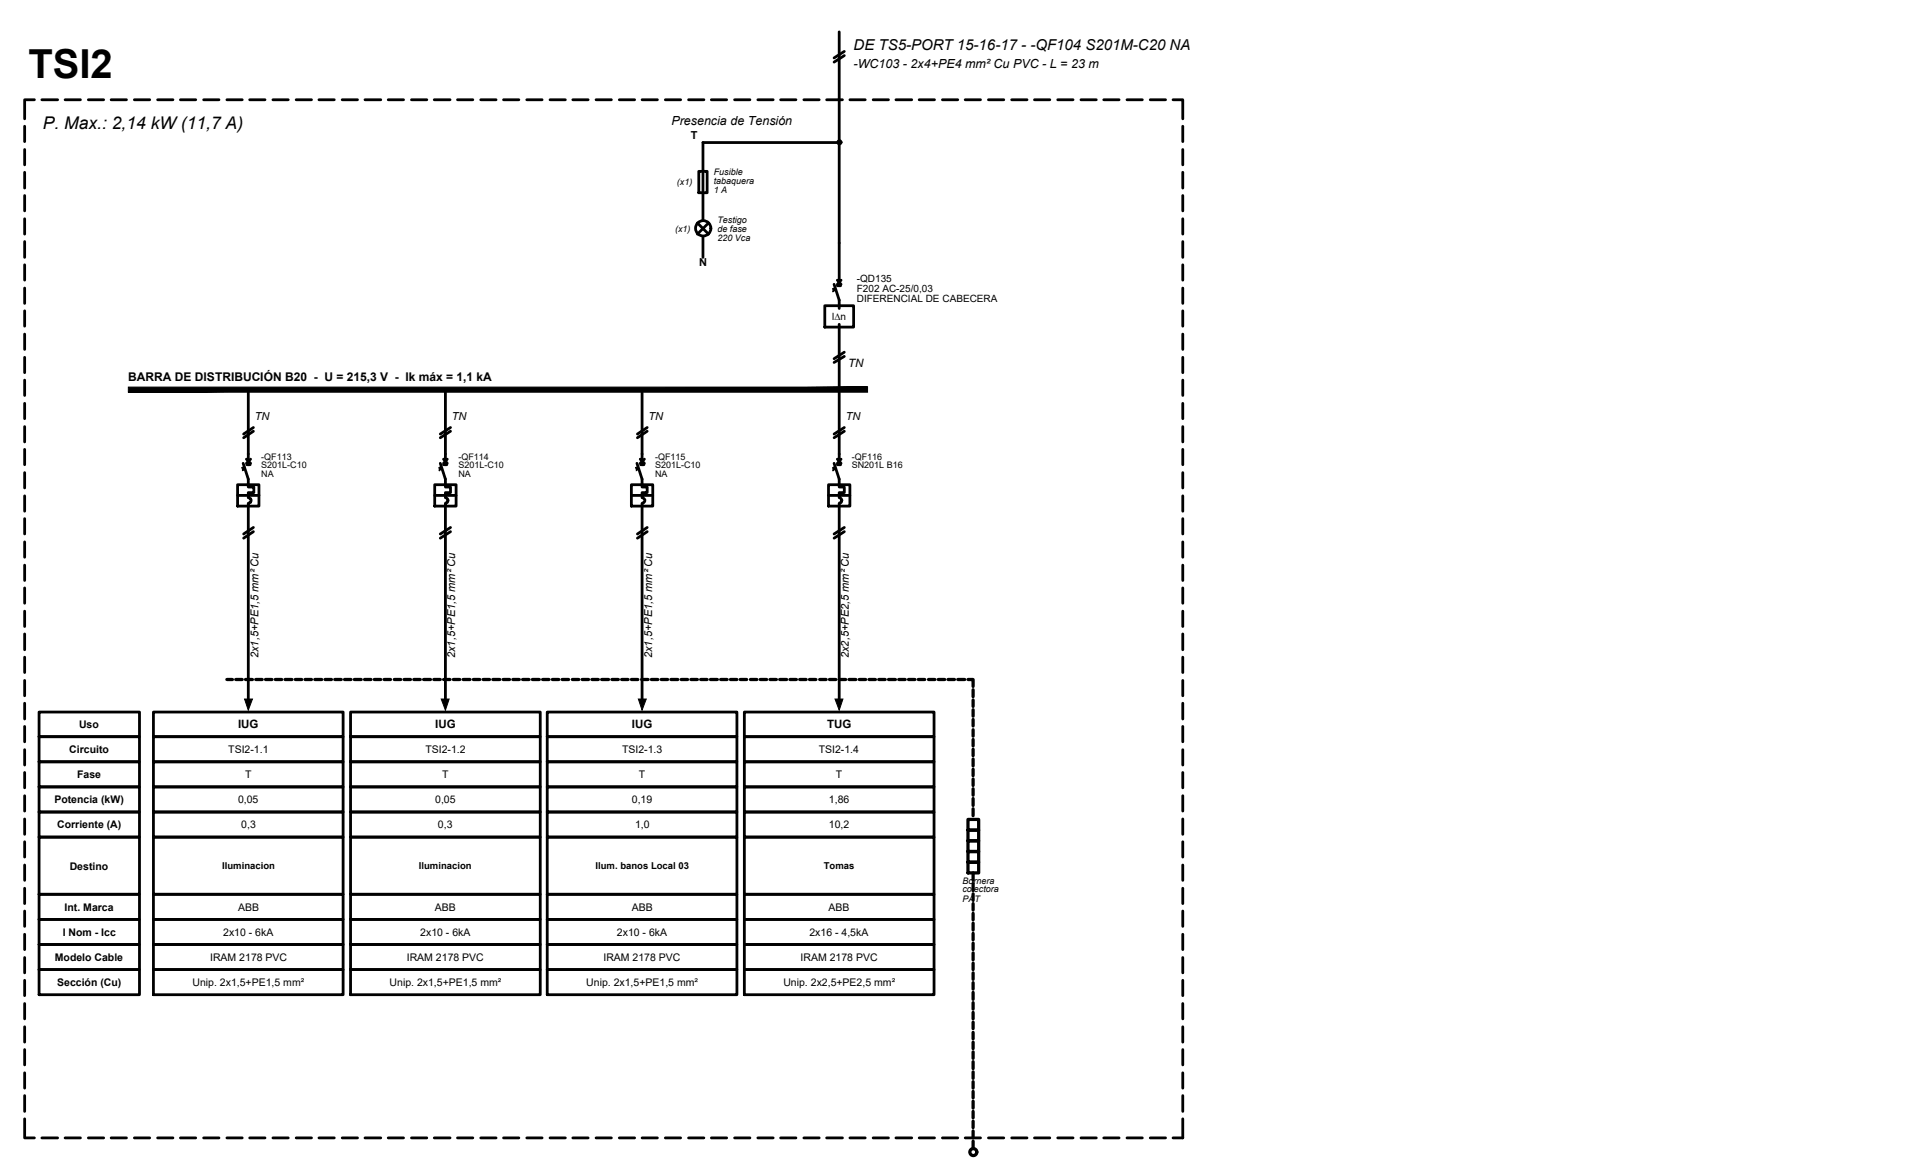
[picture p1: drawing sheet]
<svg xmlns="http://www.w3.org/2000/svg" width="175mm" height="106mm" viewBox="0 0 175 106" stroke-linecap="round" stroke-linejoin="round" font-family="sans-serif">
<!-- layer: UNI-MARCO -->
<g fill="none" stroke="#000" stroke-width=".25">
<path d="M2.2 11.5v1.4M2.2 13.6v1.4M2.2 15.7v1.4M2.2 17.8v1.4M2.2 19.9v1.4M3.1 9.1h-.9v1.7M3.8 9.1h1.4M5.9 9.1h1.4M8 9.1h1.4M10.1 9.1h1.4M12.2 9.1h1.4M14.4 9.1h1.3"/>
<path d="M16.4 9.1h1.4M18.5 9.1h1.4M20.7 9.1h1.4M22.7 9.1h1.4M24.9 9.1h1.3M27 9.1h1.4M29 9.1h1.4M31.2 9.1h1.4M33.2 9.1h1.5M35.3 9.1h1.4M37.5 9.1h1.4M39.5 9.1h1.5"/>
<path d="M41.7 9.1h1.4M43.8 9.1h1.4M45.8 9.1h1.4M48 9.1h1.4M50.1 9.1h1.4M52.2 9.1h1.4M54.3 9.1h1.4M56.4 9.1h1.4M58.5 9.1h1.4M60.6 9.1h1.4M62.7 9.1h1.4M64.8 9.1h1.4"/>
<path d="M66.9 9.1h1.4M69 9.1h1.4M71.1 9.1h1.4M73.2 9.1h1.4M75.3 9.1h1.4M77.4 9.1h1.4M79.5 9.1h1.4M81.6 9.1h1.4M83.7 9.1h1.4M85.8 9.1h1.4M87.9 9.1h1.4M90 9.1h1.4"/>
<path d="M92.1 9.1h1.4M94.2 9.1h1.4M96.3 9.1h1.4M98.4 9.1h1.4M100.5 9.1h1.4M102.6 9.1h1.4M104.7 9.1h1.4M106.8 9.1h.9v1.7M107.7 11.5v1.4M107.7 13.6v1.4M107.7 15.7v1.4M107.7 17.8v1.4"/>
<path d="M107.7 19.9v1.4M2.2 22v1.4M2.2 24.1v1.4M2.2 26.2v1.4M2.2 28.3v1.4M2.2 30.4v1.4M2.2 32.5v1.4M2.2 34.6v1.4M2.2 36.7v1.4M2.2 38.8v1.4M107.7 22v1.4M107.7 24.1v1.4"/>
<path d="M107.7 26.2v1.4M107.7 28.3v1.4M107.7 30.4v1.4M107.7 32.5v1.4M107.7 34.6v1.4M107.7 36.7v1.4M107.7 38.8v1.4M2.2 40.9v1.4M2.2 43v1.4M2.2 45.2v1.3M2.2 47.2v1.4M2.2 49.3v1.4"/>
<path d="M2.2 51.5v1.4M2.2 53.5v1.4M2.2 55.7v1.3M2.2 57.7v1.5M2.2 59.8v1.4M107.7 40.9v1.4M107.7 43v1.4M107.7 45.2v1.3M107.7 47.2v1.4M107.7 49.3v1.4M107.7 51.5v1.4M107.7 53.5v1.4"/>
<path d="M107.7 55.7v1.3M107.7 57.7v1.5M107.7 59.8v1.4M2.2 62v1.4M2.2 64v1.5M2.2 66.1v1.4M2.2 68.3v1.4M2.2 70.3v1.4M2.2 72.5v1.4M2.2 74.6v1.4M2.2 76.6v1.4M2.2 78.8v1.4"/>
<path d="M107.7 62v1.4M107.7 64v1.5M107.7 66.1v1.4M107.7 68.3v1.4M107.7 70.3v1.4M107.7 72.5v1.4M107.7 74.6v1.4M107.7 76.6v1.4M107.7 78.8v1.4M2.2 80.9v1.4M2.2 83v1.4M2.2 85.1v1.4"/>
<path d="M2.2 87.2v1.4M2.2 89.3v1.4M2.2 91.4v1.4M2.2 93.5v1.4M2.2 95.6v1.4M2.2 97.7v1.4M2.2 99.8v1.4M107.7 80.9v1.4M107.7 83v1.4M107.7 85.1v1.4M107.7 87.2v1.4M107.7 89.3v1.4"/>
<path d="M107.7 91.4v1.4M107.7 93.5v1.4M107.7 95.6v1.4M107.7 97.7v1.4M107.7 99.8v1.4M2.2 101.9v1.7h.9M3.8 103.6h1.4M5.9 103.6h1.4M8 103.6h1.4M10.1 103.6h1.4M12.2 103.6h1.4M14.4 103.6h1.3"/>
<path d="M16.4 103.6h1.4M18.5 103.6h1.4M20.7 103.6h1.4M22.7 103.6h1.4M24.9 103.6h1.3M27 103.6h1.4M29 103.6h1.4M31.2 103.6h1.4M33.2 103.6h1.5M35.3 103.6h1.4M37.5 103.6h1.4M39.5 103.6h1.5"/>
<path d="M41.7 103.6h1.4M43.8 103.6h1.4M45.8 103.6h1.4M48 103.6h1.4M50.1 103.6h1.4M52.2 103.6h1.4M54.3 103.6h1.4M56.4 103.6h1.4M58.5 103.6h1.4M60.6 103.6h1.4M62.7 103.6h1.4M64.8 103.6h1.4"/>
<path d="M66.9 103.6h1.4M69 103.6h1.4M71.1 103.6h1.4M73.2 103.6h1.4M75.3 103.6h1.4M77.4 103.6h1.4M79.5 103.6h1.4M81.6 103.6h1.4M83.7 103.6h1.4M85.8 103.6h1.4M87.9 103.6h1.4M90 103.6h1.4"/>
<path d="M92.1 103.6h1.4M94.2 103.6h1.4M96.3 103.6h1.4M98.4 103.6h1.4M100.5 103.6h1.4M102.6 103.6h1.4M104.7 103.6h1.4M107.7 101.9v1.7h-.9"/>
</g>
<!-- layer: UNI-LIN -->
<g fill="none" stroke="#000" stroke-width=".25">
<path d="M63.6 15.6h.8v2h-.8zM76.4 13h-12.4v7.1M76.4 2.9v23.1M76.9 5.1l-1 .6M76.9 4.7l-1 .6M22.6 35.5v6.8M23.1 39.3l-.9 .6M23.1 38.9l-.9 .6M40.6 35.5v6.8M41 39.3l-.9 .6M41 38.9l-.9 .6M58.5 35.5v6.8"/>
<path d="M58.9 39.3l-.9 .6M58.9 38.9l-.9 .6M63.5 20.3l1 1M64 21.5v1.9M64.5 20.3l-1 1M75.1 27.8h2.6v2h-2.6zM75.9 25.9l.5 1.4v.8M76.2 25.5l.4 .4M76.2 26h.3M76.4 29.5v12.8M76.6 25.5l-.4 .4M76.9 32.5l-1 .5"/>
<path d="M76.9 32.1l-1 .6M76.9 39.3l-1 .6M76.9 38.9l-1 .6M21.6 44.1h2v2h-2zM21.6 45.1h2M22.1 42.2l.5 1.4v.7h.5v.6h-.5v.4a.25 .25 0 0 1 .3 .3 .25 .25 0 0 1-.3 .2v18M22.4 41.8l.4 .4M22.5 42.3h.3M22.8 41.8l-.4 .4M23.1 48.4l-.9 .6M23.1 48l-.9 .6M39.6 44.1h1.9v2h-1.9z"/>
<path d="M39.6 45.1h1.9M40.1 42.2l.5 1.4v.7h.4v.6h-.4v.4a.25 .25 0 0 1 .2 .3 .25 .25 0 0 1-.2 .2v18M40.4 42.3h.3M40.4 41.8l.3 .4M40.7 41.8l-.3 .4M41 48.4l-.9 .6M41 48l-.9 .6M57.5 44.1h1.9v2h-1.9zM57.5 45.1h1.9M58 42.2l.5 1.4v.7h.4v.6h-.4v.4a.25 .25 0 0 1 .2 .3 .25 .25 0 0 1-.2 .2v18M58.3 41.8l.4 .4M58.3 42.3h.3"/>
<path d="M58.7 41.8l-.4 .4M58.9 48.4l-.9 .6M58.9 48l-.9 .6M75.4 44.1h2v2h-2zM75.4 45.1h2M75.9 42.2l.5 1.4v.7h.5v.6h-.5v.4a.25 .25 0 0 1 .3 .3 .25 .25 0 0 1-.3 .2v18M76.2 42.3h.3M76.2 41.8l.4 .4M76.6 41.8l-.4 .4M76.9 48.4l-1 .6M76.9 48l-1 .6"/>
<circle cx="76.4" cy="13" r=".15"/>
<circle cx="64" cy="20.8" r=".7"/>
</g>
<g fill="#000" stroke="#000" stroke-width=".09">
<path d="M22.3 63.7h.7l-.4 1zM40.2 63.7h.7l-.3 1zM58.1 63.7h.7l-.3 1zM76 63.7h.8l-.4 1z"/>
<path d="M76 26.2l.1 .2-.2 .1zM75.8 26.3l.1 .2 .1-.3z"/>
<path d="M22.3 42.5l.1 .2-.3 .1zM22 42.6l.1 .2 .2-.3z"/>
<path d="M40.2 42.5l.1 .2-.3 .1zM40 42.6v.2l.2-.3z"/>
<path d="M58.1 42.5l.1 .2-.2 .1zM57.9 42.6l.1 .2 .1-.3z"/>
<path d="M76 42.5l.1 .2-.2 .1zM75.8 42.6l.1 .2 .1-.3z"/>
</g>
<!-- layer: UNI-BARRA -->
<path d="M11.7 35.2v.5l67.3-.5zM11.7 35.7l67.3-.5v.5z" fill="#000" stroke="#000" stroke-width=".09"/>
<!-- layer: UNI-TABLA -->
<g fill="none" stroke="#000" stroke-width=".25">
<path d="M3.6 64.8h9.1v2.3h-9.1zM3.6 67.1h9.1v2.3h-9.1zM3.6 69.4h9.1v2.3h-9.1zM3.6 71.7h9.1v2.2h-9.1zM3.6 73.9h9.1v2.3h-9.1zM3.6 76.2h9.1v5.2h-9.1zM14 64.8h17.2v2.3h-17.2zM14 67.1h17.2v2.3h-17.2zM14 69.4h17.2v2.3h-17.2zM14 71.7h17.2v2.2h-17.2zM14 73.9h17.2v2.3h-17.2zM14 76.2h17.2v5.2h-17.2z"/>
<path d="M31.9 64.8h17.3v2.3h-17.3zM31.9 67.1h17.3v2.3h-17.3zM31.9 69.4h17.3v2.3h-17.3zM31.9 71.7h17.3v2.2h-17.3zM31.9 73.9h17.3v2.3h-17.3zM31.9 76.2h17.3v5.2h-17.3zM49.8 64.8h17.3v2.3h-17.3zM49.8 67.1h17.3v2.3h-17.3zM49.8 69.4h17.3v2.3h-17.3zM49.8 71.7h17.3v2.2h-17.3zM49.8 73.9h17.3v2.3h-17.3zM49.8 76.2h17.3v5.2h-17.3z"/>
<path d="M67.8 64.8h17.2v2.3h-17.2zM67.8 67.1h17.2v2.3h-17.2zM67.8 69.4h17.2v2.3h-17.2zM67.8 71.7h17.2v2.2h-17.2zM67.8 73.9h17.2v2.3h-17.2zM67.8 76.2h17.2v5.2h-17.2zM3.6 81.4h9.1v2.3h-9.1zM3.6 83.7h9.1v2.3h-9.1zM3.6 86h9.1v2.3h-9.1zM3.6 88.3h9.1v2.3h-9.1zM14 81.4h17.2v2.3h-17.2zM14 83.7h17.2v2.3h-17.2z"/>
<path d="M14 86h17.2v2.3h-17.2zM14 88.3h17.2v2.3h-17.2zM31.9 81.4h17.3v2.3h-17.3zM31.9 83.7h17.3v2.3h-17.3zM31.9 86h17.3v2.3h-17.3zM31.9 88.3h17.3v2.3h-17.3zM49.8 81.4h17.3v2.3h-17.3zM49.8 83.7h17.3v2.3h-17.3zM49.8 86h17.3v2.3h-17.3zM49.8 88.3h17.3v2.3h-17.3zM67.8 81.4h17.2v2.3h-17.2zM67.8 83.7h17.2v2.3h-17.2z"/>
<path d="M67.8 86h17.2v2.3h-17.2zM67.8 88.3h17.2v2.3h-17.2z"/>
</g>
<!-- layer: UNI-PAT -->
<g fill="none" stroke="#000" stroke-width=".3">
<path d="M20.7 61.9h.5M21.5 61.9h.6M22.4 61.9h.6M23.3 61.9h.6M24.2 61.9h.6M25.1 61.9h.6M26 61.9h.6M26.9 61.9h.6M27.8 61.9h.6M28.7 61.9h.6M29.6 61.9h.6M30.5 61.9h.6"/>
<path d="M31.4 61.9h.6M32.3 61.9h.6M33.2 61.9h.6M34.1 61.9h.6M35 61.9h.6M35.9 61.9h.6M36.8 61.9h.6M37.7 61.9h.6M38.6 61.9h.6M39.5 61.9h.6M40.4 61.9h.6M41.3 61.9h.6"/>
<path d="M42.2 61.9h.6M43.1 61.9h.6M44 61.9h.6M44.9 61.9h.6M45.8 61.9h.6M46.7 61.9h.6M47.6 61.9h.6M48.5 61.9h.6M49.4 61.9h.6M50.3 61.9h.6M51.2 61.9h.6M52.1 61.9h.6"/>
<path d="M53 61.9h.6M53.9 61.9h.6M54.8 61.9h.6M55.7 61.9h.6M56.6 61.9h.6M57.5 61.9h.6M58.4 61.9h.6M59.3 61.9h.6M60.2 61.9h.6M61.1 61.9h.6M62 61.9h.6M62.9 61.9h.6"/>
<path d="M63.8 61.9h.6M64.7 61.9h.6M65.6 61.9h.6M66.5 61.9h.6M67.4 61.9h.6M68.3 61.9h.6M69.2 61.9h.6M70.1 61.9h.6M71 61.9h.6M71.9 61.9h.6M72.8 61.9h.6M73.7 61.9h.6"/>
<path d="M74.6 61.9h.6M75.5 61.9h.6M76.4 61.9h.6M77.3 61.9h.6M78.2 61.9h.6M79.1 61.9h.6M80 61.9h.6M80.9 61.9h.6M81.8 61.9h.6M82.7 61.9h.6M83.6 61.9h.6M84.5 61.9h.6"/>
<path d="M85.4 61.9h.6M86.3 61.9h.6M87.2 61.9h.6M88.1 61.9h.5v.6M88.1 78.5h1v1h-1zM88.1 77.5h1v1h-1zM88.1 76.6h1v.9h-1zM88.1 75.6h1v1h-1zM88.1 74.6h1v1h-1zM88.6 62.8v.6M88.6 63.7v.6M88.6 64.6v.6"/>
<path d="M88.6 65.5v.6M88.6 66.4v.6M88.6 67.3v.6M88.6 68.2v.6M88.6 69.1v.6M88.6 70v.6M88.6 70.9v.6M88.6 71.8v.6M88.6 72.7v.6M88.6 73.6v.7M88.6 79.5v.7M88.6 80.5v.6"/>
<path d="M88.6 81.4v.6M88.6 82.3v.6M88.6 83.2v.6M88.6 84.1v.6M88.6 85v.6M88.6 85.9v.6M88.6 86.8v.6M88.6 87.7v.6M88.6 88.6v.6M88.6 89.5v.6M88.6 90.4v.6M88.6 91.3v.6"/>
<path d="M88.6 92.2v.6M88.6 93.1v.6M88.6 94v.6M88.6 94.9v.6M88.6 95.8v.6M88.6 96.7v.6M88.6 97.6v.6M88.6 98.5v.6M88.6 99.4v.6M88.6 100.3v.6M88.6 101.2v.6M88.6 102.1v.6"/>
<path d="M88.6 103v.6M88.6 103.9v.7"/>
<circle cx="88.6" cy="104.9" r=".32"/>
</g>
<text font-size="3.6" x="2.6" y="7.1">TSI2</text>
<text font-size="1.6" x="3.9" y="11.7">P. Max.: 2,14 kW (11,7 A)</text>
<text font-size="1.4" x="77.7" y="4.5">DE TS5-PORT 15-16-17 - -QF104 S201M-C20 NA</text>
<g font-size="1.1">
<text x="61.1" y="11.4">Presencia de Tensión</text>
<text x="77.7" y="6.2">-WC103 - 2x4+PE4 mm² Cu PVC - L = 23 m</text>
<text x="11.7" y="34.7">BARRA DE DISTRIBUCIÓN B20 - U = 215,3 V - Ik máx = 1,1 kA</text>
</g>
<g font-size="1">
<text x="62.9" y="12.7">T</text>
<text x="63.7" y="24.2">N</text>
<text x="77.2" y="33.4">TN</text>
<text x="23.2" y="38.3">TN</text>
<text x="41.1" y="38.3">TN</text>
<text x="59.1" y="38.3">TN</text>
<text x="77" y="38.3">TN</text>
<text x="23.5" y="59.9" transform="rotate(-90 23.5 59.9)">2x1,5+PE1,5 mm² Cu</text>
<text x="41.4" y="59.9" transform="rotate(-90 41.4 59.9)">2x1,5+PE1,5 mm² Cu</text>
<text x="59.4" y="59.9" transform="rotate(-90 59.4 59.9)">2x1,5+PE1,5 mm² Cu</text>
<text x="77.3" y="59.9" transform="rotate(-90 77.3 59.9)">2x2,5+PE2,5 mm² Cu</text>
<text x="6.3" y="68.6">Circuito</text>
<text x="7" y="70.8">Fase</text>
<text x="7.2" y="66.3">Uso</text>
<text x="20.8" y="68.6">TSI2-1.1</text>
<text x="21.7" y="66.3">IUG</text>
<text x="22.3" y="70.8">T</text>
<text x="38.7" y="68.6">TSI2-1.2</text>
<text x="39.6" y="66.3">IUG</text>
<text x="40.3" y="70.8">T</text>
<text x="56.6" y="68.6">TSI2-1.3</text>
<text x="57.5" y="66.3">IUG</text>
<text x="58.2" y="70.8">T</text>
<text x="74.5" y="68.6">TSI2-1.4</text>
<text x="75.3" y="66.3">TUG</text>
<text x="76.1" y="70.8">T</text>
<text x="5" y="73.1">Potencia (kW)</text>
<text x="5.2" y="75.4">Corriente (A)</text>
<text x="21.7" y="73.1">0,05</text>
<text x="22" y="75.4">0,3</text>
<text x="39.6" y="73.1">0,05</text>
<text x="39.9" y="75.4">0,3</text>
<text x="57.5" y="73.1">0,19</text>
<text x="57.8" y="75.4">1,0</text>
<text x="75.5" y="73.1">1,86</text>
<text x="75.5" y="75.4">10,2</text>
<text x="5.9" y="82.9">Int. Marca</text>
<text x="6.4" y="79.2">Destino</text>
<text x="21.7" y="82.9">ABB</text>
<text x="39.6" y="82.9">ABB</text>
<text x="57.5" y="82.9">ABB</text>
<text x="75.4" y="82.9">ABB</text>
<text x="5" y="87.5">Modelo Cable</text>
<text x="5.2" y="89.8">Sección (Cu)</text>
<text x="5.7" y="85.2">I Nom - Icc</text>
<text x="17.5" y="89.8">Unip. 2x1,5+PE1,5 mm²</text>
<text x="19.1" y="87.5">IRAM 2178 PVC</text>
<text x="20.3" y="85.2">2x10 - 6kA</text>
<text x="35.5" y="89.8">Unip. 2x1,5+PE1,5 mm²</text>
<text x="37" y="87.5">IRAM 2178 PVC</text>
<text x="38.3" y="85.2">2x10 - 6kA</text>
<text x="53.4" y="89.8">Unip. 2x1,5+PE1,5 mm²</text>
<text x="54.9" y="87.5">IRAM 2178 PVC</text>
<text x="56.2" y="85.2">2x10 - 6kA</text>
<text x="71.3" y="89.8">Unip. 2x2,5+PE2,5 mm²</text>
<text x="72.9" y="87.5">IRAM 2178 PVC</text>
<text x="73.7" y="85.2">2x16 - 4,5kA</text>
</g>
<g font-size=".9">
<text x="75.7" y="29.2">I∆n</text>
<text x="78" y="25.7">-QD135</text>
<text x="78" y="26.6">F202 AC-25/0,03</text>
<text x="78" y="27.5">DIFERENCIAL DE CABECERA</text>
<text x="20.2" y="79.1">Iluminacion</text>
<text x="38.1" y="79.1">Iluminacion</text>
<text x="54.2" y="79.1">Ilum. banos Local 03</text>
<text x="75" y="79.1">Tomas</text>
</g>
<g font-size=".8">
<text x="61.6" y="16.9">(x1)</text>
<text x="65" y="15.9">Fusible</text>
<text x="65" y="16.7">tabaquera</text>
<text x="65" y="17.6">1 A</text>
<text x="61.5" y="21.1">(x1)</text>
<text x="65.3" y="20.3">Testigo</text>
<text x="65.3" y="21.1">de fase</text>
<text x="65.3" y="22">220 Vca</text>
<text x="23.8" y="41.9">-QF113</text>
<text x="41.7" y="41.9">-QF114</text>
<text x="59.6" y="41.9">-QF115</text>
<text x="77.6" y="41.9">-QF116</text>
<text x="23.8" y="42.7">S201L-C10</text>
<text x="23.8" y="43.5">NA</text>
<text x="41.7" y="42.7">S201L-C10</text>
<text x="41.7" y="43.5">NA</text>
<text x="59.6" y="42.7">S201L-C10</text>
<text x="59.6" y="43.5">NA</text>
<text x="77.6" y="42.7">SN201L B16</text>
<text x="87.6" y="80.5">Bornera</text>
<text x="87.6" y="81.3">colectora</text>
<text x="87.6" y="82.1">PAT</text>
</g>
</svg>
